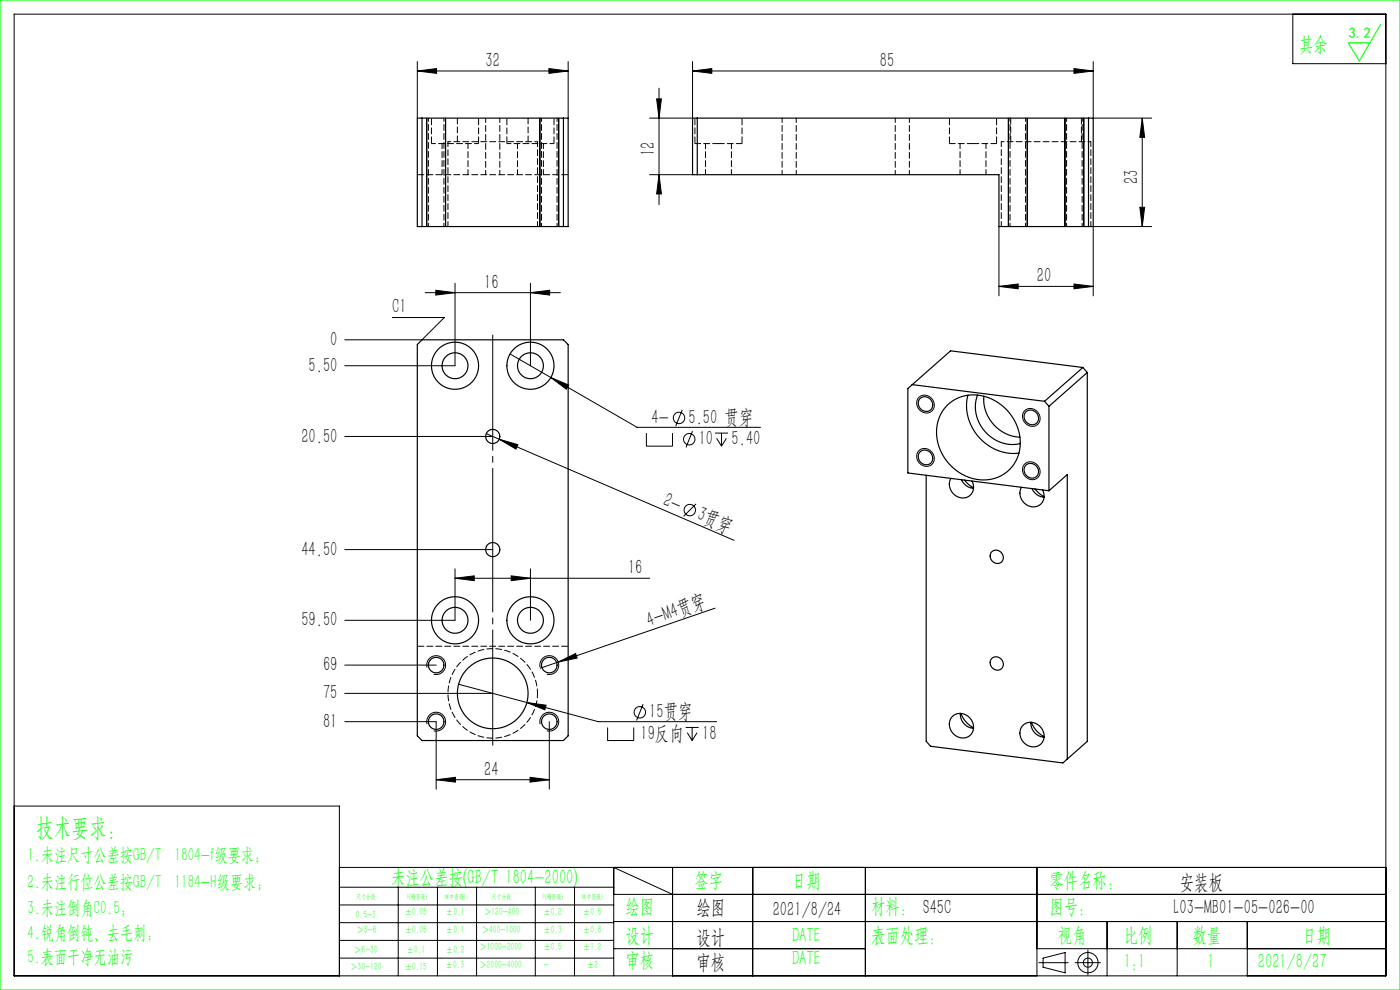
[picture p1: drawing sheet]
<svg xmlns="http://www.w3.org/2000/svg" width="297mm" height="210mm" viewBox="0 0 297 210" stroke-linecap="round" stroke-linejoin="round" font-family="sans-serif">
<g fill="none" stroke="#000" stroke-width=".21">
<path d="M3 3h291v204h-291zM88.5 15.1l4.1-.6v1.1zM88.5 13.1v12M88.5 15.1h32M116.4 14.5l4.1 .6-4.1 .5zM120.5 13.1v12M139.8 18.7v24.7M146.9 15.1h85M146.9 13.1v12h-9.1M146.9 15.1l4.1-.6v1.1zM227.8 14.5l4.1 .6-4.1 .5zM231.9 13.1v12h12.4"/>
<path d="M274.3 3v10.5h19.7M90.5 25.1v23M94.5 25.1v23M114.5 25.1v23M118.5 25.1v23M137.8 37.1h9.1M139.3 21h1l-.5 4.1zM139.8 37.1l.5 4h-1zM213.9 25.1v23M217.9 25.1v23M225.9 25.1v23M229.9 25.1v23"/>
<path d="M242.3 25.1l.5 4h-1zM242.3 25.1v23M211.9 48.1v14.7M241.8 44h1l-.5 4.1zM244.3 48.1h-12.4v14.7M83.2 67.4h11.1l-4.8 4.7h-16.4M90.2 62.1h28.7M92.4 61.6l4.1 .5-4.1 .5zM96.5 60.1v17.5h-23.4M108.2 75.1l27 15.5h26.1M112.5 62.1l4.1-.5v1zM112.5 60.1v17.5"/>
<path d="M211.9 60.8l4.1-.6v1.1zM211.9 60.8h20M227.8 60.2l4.1 .6-4.1 .5zM73.1 92.6h31.4M103.2 92l52.6 22.6M105.9 93.2l4 1.1-.4 1zM116.9 80.1l3.7 1.6-.5 .9zM137.1 91.9v2.7h5.6v-2.7M144.7 86.9l-1.3 3.5M146.9 91.4l-1.4 3.5M151.7 91.9h2.7M152 93l1.1 1.6"/>
<path d="M153.1 91.9v2.7M154.1 93l-1 1.6M195 95.6a1.97 1.97 0 0 1 2.8 .4 1.97 1.97 0 0 1-.6 2.8 2.05 2.05 0 0 1-2.3-.8 2.05 2.05 0 0 1 .1-2.4zM195 84.2a1.97 1.97 0 0 1 2.8 .5 1.97 1.97 0 0 1-.6 2.8 2.05 2.05 0 0 1-2.3-.8 2.05 2.05 0 0 1 .1-2.5zM217.4 98.4a1.97 1.97 0 0 1 2.8 .4 1.97 1.97 0 0 1-.5 2.8 2.05 2.05 0 0 1-2.4-.7 2.05 2.05 0 0 1 .1-2.5zM217.4 87.1a1.97 1.97 0 0 1 2.8 .4 1.97 1.97 0 0 1-.5 2.8 2.05 2.05 0 0 1-2.4-.8 2.05 2.05 0 0 1 .1-2.4zM73.1 116.6h31.4M147.7 106.9l-2.7 2.6M96.5 120.7v10.9h-23.4M96.5 122.7h41.3M96.5 122.7l4.1-.5v1zM108.4 122.2l4.1 .5-4.1 .5z"/>
<path d="M112.5 120.7v10.9M151.7 129l-37.1 12.7M73.1 141.1h19.4M73.1 147.1h31.4M73.1 153.1h19.4v14.3M90.6 141.6a2 2 0 0 1 1.8-2.5 2 2 0 0 1 2.1 2.2 2 2 0 0 1-2.5 1.7M90.6 153.6a2 2 0 0 1 1.8-2.5 2 2 0 0 1 2.1 2.2 2 2 0 0 1-2.5 1.7M97.3 145.1l14.5 3.9M111.8 149l15.1 4.1h25.1M111.8 149l4 .6-.2 1zM114.6 141.6a2 2 0 0 1 1.8-2.5 2 2 0 0 1 2.1 2.2 2 2 0 0 1-2.5 1.7M114.6 153.6a2 2 0 0 1 1.8-2.5 2 2 0 0 1 2.1 2.2 2 2 0 0 1-2.5 1.7"/>
<path d="M116.5 153.1v14.3M118.4 140.4l3.7-1.8 .3 1zM128.9 154.3v2.8h5.5v-2.8M136.4 149.4l-1.4 3.4M145.4 154.3h2.8M145.8 155.4l1 1.7M146.8 154.3v2.8M147.9 155.4l-1.1 1.7M3 171h69v36M92.5 165.4l4.1-.5v1zM92.5 165.4h24M112.4 164.9l4.1 .5-4.1 .5z"/>
<path d="M72 184h222M72 188.2h58.2M72 192h58.2M72 195.7h58.2M72 199.5h58.2M84.5 188.2v18.8M92.8 188.2v18.8M101.1 188.2v18.8M113.6 188.2v18.8M121.9 188.2v18.8M130.2 189.7h163.8M130.2 195.5h163.8"/>
<path d="M142.7 184v23M142.7 189.7l-12.5-5.7v23M159.7 184v23M183.6 184v23M220 184v23M234.9 195.5v11.5M249.7 195.5v11.5M264.6 195.5v11.5M72 203.2h58.2M130.2 201.2h53.4M220 201.2h74M220.4 204.2h6.2"/>
<path d="M221.3 203.2l4.7-1.1v4.3l-4.7-1.2zM228.1 204.2h5.3M230.8 201.5v5.3"/>
<circle cx="144" cy="88.7" r="1.21"/>
<circle cx="146.2" cy="93.2" r="1.21"/>
<circle cx="146.3" cy="108.2" r="1.21"/>
<circle cx="135.7" cy="151.1" r="1.21"/>
<circle cx="230.8" cy="204.2" r="2.15"/>
<circle cx="230.8" cy="204.2" r=".96"/>
</g>
<path d="M104.5 71.1v87" fill="none" stroke="#000" stroke-width=".21" stroke-dasharray="30.5 1.3 1.3 1.3" stroke-dashoffset="6"/>
<path d="M0 0h297v210h-297zM292.9 5.2l-4.5 7.7-2.4-3.8h4.6" fill="none" stroke="#0f0" stroke-width=".25"/>
<g fill="#000">
<path d="M105.9 93.2l4 1.1-.4 1zM118.4 140.4l3.7-1.8 .3 1z"/>
<path d="M116.4 14.5l4.1 .6-4.1 .5zM88.5 15.1l4.1-.6v1.1zM227.8 60.2l4.1 .6-4.1 .5zM211.9 60.8l4.1-.6v1.1z"/>
<path d="M139.8 37.1l.5 4h-1zM139.3 21h1l-.5 4.1z"/>
<path d="M242.3 25.1l.5 4h-1zM241.8 44h1l-.5 4.1z"/>
<path d="M92.4 61.6l4.1 .5-4.1 .5zM112.5 62.1l4.1-.5v1zM96.5 122.7l4.1-.5v1zM108.4 122.2l4.1 .5-4.1 .5zM116.9 80.1l3.2 2.5 .5-.9zM111.8 149l3.8 1.6 .2-1zM146.9 15.1l4.1-.6v1.1zM227.8 14.5l4.1 .6-4.1 .5z"/>
<path d="M92.5 165.4l4.1-.5v1zM112.4 164.9l4.1 .5-4.1 .5z"/>
</g>
<g fill="none" stroke="#000" stroke-width=".25">
<path d="M88.5 25.1h32v23h-32zM89.5 25.1v23M119.5 25.1v23M146.9 25.1h85v23h-20v-11h-65zM147.9 25.1v12M230.9 25.1v23M89.5 72.1h30l1 1v83l-1 1h-30l-1-1v-83zM229.7 78l-8.1 7.1M229.7 78l1 1M229.7 78l-28-3.6-9.1 8v17.9l29.9 3.8M230.7 79l-8.2 7.2M230.7 79v78.3l-5.2 4.5-28.1-3.5-.9-1.1v-56.4"/>
<path d="M193.5 81.6l28.1 3.5M195.2 95.8a1.63 1.63 0 0 1 2.3 .4 1.63 1.63 0 0 1-.4 2.3 1.69 1.69 0 0 1-2-.7 1.69 1.69 0 0 1 .1-2zM195.2 84.5a1.63 1.63 0 0 1 2.3 .4 1.63 1.63 0 0 1-.4 2.3 1.69 1.69 0 0 1-2-.7 1.69 1.69 0 0 1 .1-2zM200.9 86a8.9 8.9 0 0 1 12.8 1.1 9 9 0 0 1 0 12.9 9.1 9.1 0 0 1-12.8-2.2 9 9 0 0 1 0-11.8zM205.3 83.8a10.2 10.2 0 0 0 10.9 12.3M207.4 83.8a7.9 7.9 0 0 0 9 10.3M208.7 84a8.2 8.2 0 0 0 7.7 8.7M217.7 98.6a1.63 1.63 0 0 1 2.3 .4 1.63 1.63 0 0 1-.5 2.3 1.69 1.69 0 0 1-1.9-.6 1.69 1.69 0 0 1 .1-2.1zM217.7 87.3a1.63 1.63 0 0 1 2.3 .4 1.63 1.63 0 0 1-.5 2.3 1.69 1.69 0 0 1-1.9-.6 1.69 1.69 0 0 1 .1-2.1zM221.6 85.1l.9 1.1M222.5 86.2v17.9M201.7 101.5a2.81 2.81 0 0 0 .7 3.4 2.81 2.81 0 0 0 3.4 .2 2.51 2.51 0 0 0 .4-3.1"/>
<path d="M204 101.8a3 3 0 0 0 2.5 1.8M204.6 101.8l1.1 1.1 .8 .6M210.4 117.1a1.45 1.45 0 0 1 2.2 .3 1.45 1.45 0 0 1-.7 2.1 1.56 1.56 0 0 1-1.6-.7 1.56 1.56 0 0 1 .1-1.7zM216.7 103.4a2.81 2.81 0 0 0 .6 3.3 2.81 2.81 0 0 0 3.5 .2 2.51 2.51 0 0 0 .4-3M218.9 103.6a3 3 0 0 0 2.6 1.9M219.6 103.7l1.1 1.1 .8 .6M222.5 104.1l3.9-3.4v60.3M210.4 139.7a1.45 1.45 0 0 1 2.2 .3 1.45 1.45 0 0 1-.7 2.1 1.56 1.56 0 0 1-1.6-.7 1.56 1.56 0 0 1 .1-1.7zM202 152.1a2.73 2.73 0 0 1 3.8 .3 2.73 2.73 0 0 1-.3 3.8 2.82 2.82 0 0 1-3.4-.7 2.82 2.82 0 0 1-.1-3.4zM203.7 151.3a2.99 2.99 0 0 0 2.8 3.2M203.8 151.3a5.6 5.6 0 0 0 2.7 3.1M216.9 153.9a2.73 2.73 0 0 1 3.9 .4 2.73 2.73 0 0 1-.3 3.8 2.82 2.82 0 0 1-3.4-.7 2.82 2.82 0 0 1-.2-3.5z"/>
<path d="M218.7 153.2a2.99 2.99 0 0 0 2.8 3.2M218.8 153.2a5.6 5.6 0 0 0 2.7 3.1"/>
<circle cx="96.5" cy="77.6" r="2.75"/>
<circle cx="96.5" cy="77.6" r="5"/>
<circle cx="112.5" cy="77.6" r="2.75"/>
<circle cx="112.5" cy="77.6" r="5"/>
<circle cx="104.5" cy="92.6" r="1.5"/>
<circle cx="104.5" cy="116.6" r="1.5"/>
<circle cx="96.5" cy="131.6" r="5"/>
<circle cx="96.5" cy="131.6" r="2.75"/>
<circle cx="112.5" cy="131.6" r="5"/>
<circle cx="112.5" cy="131.6" r="2.75"/>
<circle cx="92.5" cy="153.1" r="1.65"/>
<circle cx="92.5" cy="141.1" r="1.65"/>
<circle cx="104.5" cy="147.1" r="7.5"/>
<circle cx="116.5" cy="153.1" r="1.65"/>
<circle cx="116.5" cy="141.1" r="1.65"/>
</g>
<path d="M114 30.1h-19M231.4 30.1h-19" fill="none" stroke="#000" stroke-width=".21" stroke-dasharray="1.3 .6" stroke-dashoffset=".7"/>
<path d="M120.5 37.1h-32M120.5 137.1h-32" fill="none" stroke="#000" stroke-width=".21" stroke-dasharray="1.3 .6" stroke-dashoffset="-.1"/>
<path d="M91.5 30.5h10M107.5 30.5h10" fill="none" stroke="#000" stroke-width=".21" stroke-dasharray="1.3 .6" stroke-dashoffset=".4"/>
<path d="M93.8 30.5v6.6M95 30.1v18M99.3 37.1v-6.6M109.8 30.5v6.6M115.3 37.1v-6.6M149.7 30.5v6.6M155.2 37.1v-6.6M203.7 30.5v6.6M209.2 37.1v-6.6M212.4 30.1v18M114 48.1v-18M231.4 48.1v-18" fill="none" stroke="#000" stroke-width=".21" stroke-dasharray="1.3 .6" stroke-dashoffset=".2"/>
<path d="M90.9 25.1v23M114.9 25.1v23M214.3 25.1v23M226.3 25.1v23M94.2 48.1v-23M118.2 48.1v-23M217.6 48.1v-23M229.6 48.1v-23" fill="none" stroke="#000" stroke-width=".21" stroke-dasharray="1.3 .6" stroke-dashoffset=".6"/>
<path d="M97 25.1v5M112 30.1v-5M147.4 30.5h5M152.4 30.5h5M201.4 30.5h5M206.4 30.5h5M214.4 25.1v5M229.4 30.1v-5" fill="none" stroke="#000" stroke-width=".21" stroke-dasharray="1.3 .6"/>
<path d="M91.5 25.1v5.4M101.5 30.5v-5.4M107.5 25.1v5.4M117.5 30.5v-5.4M147.4 25.1v5.4M157.4 30.5v-5.4M201.4 25.1v5.4M211.4 30.5v-5.4" fill="none" stroke="#000" stroke-width=".21" stroke-dasharray="1.3 .6" stroke-dashoffset="-.2"/>
<path d="M103 25.1v12M106 37.1v-12M165.9 25.1v12M168.9 37.1v-12M189.9 25.1v12M192.9 37.1v-12M114 147.1a9.5 9.5 0 0 1-14 8.3 9.5 9.5 0 0 1-.7-16.2 9.5 9.5 0 0 1 14.7 7v.9" fill="none" stroke="#000" stroke-width=".21" stroke-dasharray="1.3 .6" stroke-dashoffset=".3"/>
<text font-size="5.4" fill="#0f0" x="7.7" y="177.2">技术要求：</text>
<g font-size="4.4" fill="#0f0">
<text x="275.6" y="10.8">其余</text>
<text x="83" y="187.5">未注公差按(GB/T 1804-2000)</text>
<text x="147.3" y="188">签字</text>
<text x="168" y="188">日期</text>
<text x="222.6" y="188">零件名称：</text>
<text x="132.7" y="193.6">绘图</text>
<text x="184.8" y="193.6">材料： S45C</text>
<text x="222.6" y="193.6">图号：</text>
<text x="132.7" y="199.8">设计</text>
<text x="168" y="199.8">DATE</text>
<text x="184.8" y="199.8">表面处理：</text>
<text x="224.4" y="199.8">视角</text>
<text x="238.4" y="199.8">比例</text>
<text x="253" y="199.8">数量</text>
<text x="276.3" y="199.8">日期</text>
<text x="132.7" y="205.1">审核</text>
<text x="168" y="204.6">DATE</text>
<text x="238.4" y="205.3">1:1</text>
<text x="256.2" y="205.3">1</text>
<text x="266.9" y="205.3">2021/8/27</text>
</g>
<g font-size="4.4">
<text x="103" y="14.2">32</text>
<text x="186.7" y="14.2">85</text>
<text x="138.9" y="33" transform="rotate(-90 138.9 33)">12</text>
<text x="241.4" y="39.1" transform="rotate(-90 241.4 39.1)">23</text>
<text x="220" y="59.9">20</text>
<text x="102.7" y="61.2">16</text>
<text x="83.2" y="66.5">C1</text>
<text x="70.1" y="73.4">0</text>
<text x="65.5" y="78.9">5.50</text>
<text x="138.2" y="90">4-</text>
<text x="146" y="90">5.50 贯穿</text>
<text x="63.9" y="93.9">20.50</text>
<text x="148.2" y="94.5">10</text>
<text x="155.2" y="94.5">5.40</text>
<text x="140.5" y="107.1" transform="rotate(23 140.5 107.1)">2-</text>
<text x="147.7" y="110.2" transform="rotate(23 147.7 110.2)">3贯穿</text>
<text x="63.9" y="117.9">44.50</text>
<text x="133.2" y="121.8">16</text>
<text x="63.9" y="132.9">59.50</text>
<text x="137.7" y="132.9" transform="rotate(-19 137.7 132.9)">4-M4贯穿</text>
<text x="68.5" y="142.4">69</text>
<text x="68.5" y="148.4">75</text>
<text x="68.5" y="154.4">81</text>
<text x="137.7" y="152.4">15贯穿</text>
<text x="135.9" y="156.9">19反向</text>
<text x="149" y="156.9">18</text>
<text x="102.7" y="164.5">24</text>
<text x="250.3" y="188.6">安装板</text>
<text x="147.8" y="194">绘图</text>
<text x="163.9" y="194.3">2021/8/24</text>
<text x="249" y="194">L03-MB01-05-026-00</text>
<text x="147.8" y="200.2">设计</text>
<text x="147.8" y="205.5">审核</text>
</g>
<g font-size="4" fill="#0f0">
<text x="5.9" y="182.6">1.未注尺寸公差按GB/T 1804-f级要求；</text>
<text x="5.9" y="188.4">2.未注行位公差按GB/T 1184-H级要求；</text>
<text x="5.9" y="193.9">3.未注倒角C0.5；</text>
<text x="5.9" y="199.2">4.锐角倒钝、去毛刺；</text>
<text x="5.9" y="204.2">5.表面干净无油污</text>
</g>
<text font-size="3.2" fill="#0f0" x="286.1" y="8">3.2</text>
<g font-size="2.3" fill="#0f0">
<text x="75.5" y="194.7">0.5-3</text>
<text x="75.6" y="198">＞3-6</text>
<text x="85.9" y="194.2">±0.05</text>
<text x="85.9" y="198">±0.05</text>
<text x="94.6" y="194.2">±0.1</text>
<text x="94.6" y="198">±0.1</text>
<text x="102.2" y="198">＞400-1000</text>
<text x="102.7" y="194.2">＞120-400</text>
<text x="115.3" y="194.2">±0.2</text>
<text x="115.3" y="198">±0.3</text>
<text x="123.7" y="194.2">±0.5</text>
<text x="123.7" y="198">±0.8</text>
<text x="75.1" y="202.2">＞6-30</text>
<text x="86.3" y="202.2">±0.1</text>
<text x="94.6" y="202.2">±0.2</text>
<text x="101.7" y="201.6">＞1000-2000</text>
<text x="115.3" y="201.6">±0.5</text>
<text x="123.7" y="201.6">±1.2</text>
<text x="74.3" y="205.8">＞30-120</text>
<text x="85.9" y="205.8">±0.15</text>
<text x="94.5" y="205.4">±0.3</text>
<text x="101.7" y="205.4">＞2000-4000</text>
<text x="115.3" y="205.4">-</text>
<text x="124.5" y="205.4">±2</text>
</g>
<g font-size="1.5" fill="#0f0">
<text x="75.5" y="190.6">尺寸分段</text>
<text x="86.4" y="190.6">F(精密级)</text>
<text x="94.4" y="190.6">M(中密级)</text>
<text x="104.3" y="190.6">尺寸分段</text>
<text x="115.2" y="190.6">F(精密级)</text>
<text x="123.5" y="190.6">M(中密级)</text>
</g>
</svg>
